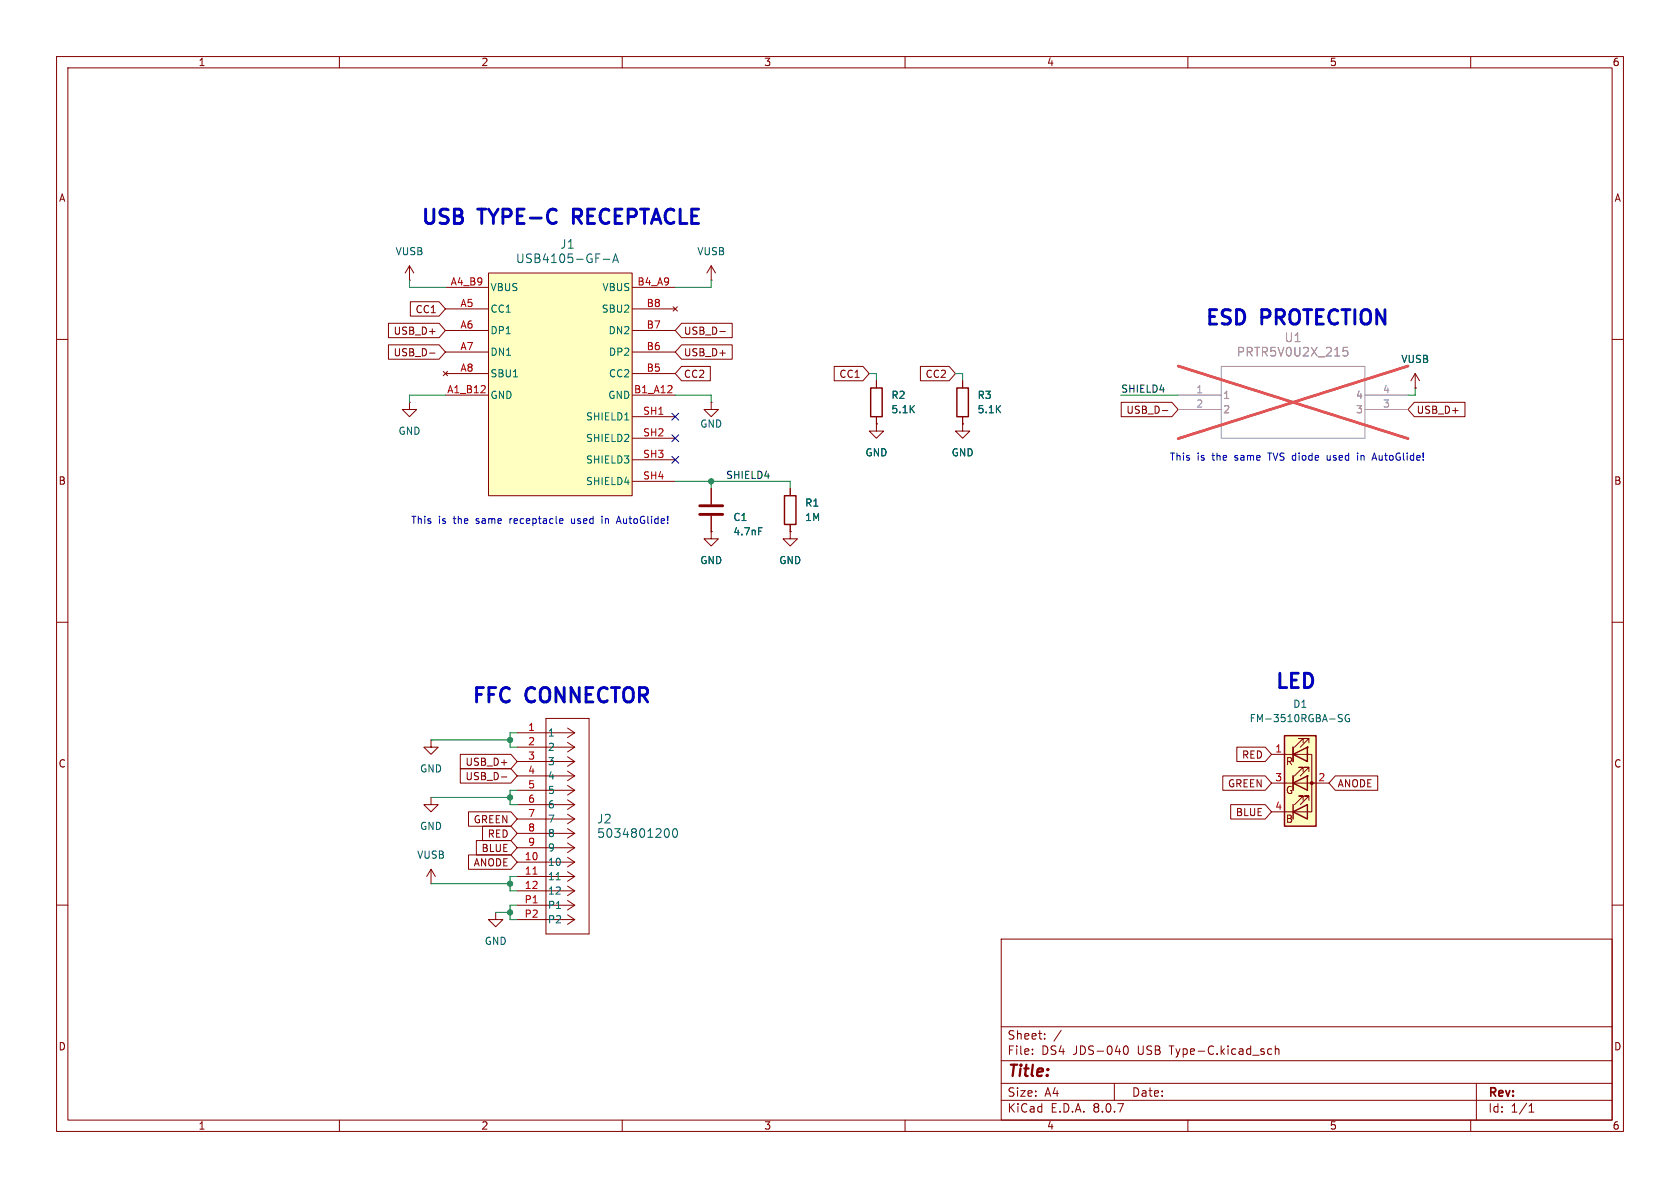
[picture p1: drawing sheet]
<svg xmlns="http://www.w3.org/2000/svg" width="297mm" height="210mm" viewBox="0 0 297 210" stroke-linecap="round" stroke-linejoin="round" font-family="sans-serif">
<g fill="none" stroke="#840000" stroke-width=".18">
<path d="M10 10h277v190h-277zM12 12h273v186h-273zM60 10v2M110 10v2M160 10v2M210 10v2M260 10v2M125.7 49.5h.1M125.7 47l-.7 1.3M125.7 47v2.5M125.7 47l.8 1.3M10 60h2"/>
<path d="M285 60h2M10 110h2M285 110h2M10 160h2M177 166h108v32h-108zM285 160h2M60 198v2M110 198v2M160 198v2M177 194.5h108M177 191.5h108M177 187.5h108"/>
<path d="M177 181.5h108M182.5 186.3v.1M182.5 185.5v.1M184.7 183.6v.1M184.7 182.8v.1M187.6 182.1l-1.3 2M197 191.5v3M198.7 185l.3-.1a.81 .81 0 0 1 .5 .6 .81 .81 0 0 1-.3 .8l-.1 .1a.81 .81 0 0 1-.4-1.4zM210 198v2M224.2 186.3h.6M224.2 185.5h.6M225.5 185.5l.2-.1 .3 .1 .1 .9"/>
<path d="M225.5 184.9v1.5M260 198v2M261 191.5v6.5M270.3 196.6h.9M270.3 195.5l.4-.4v1.5"/>
</g>
<path d="M86.4 48.3h25.4v39.3h-25.4z" fill="#ffffc2"/>
<g fill="none" stroke="#840000" stroke-width=".18">
<path d="M78.7 50.8h7.7M78.7 54.6h7.7M78.7 58.4h7.7M86.4 48.3h25.4v39.3h-25.4zM111.8 50.8h7.6M111.8 54.6h7.6M111.8 58.4h7.6M119 54.2l.8 .8M119.8 54.2l-.8 .8M72.4 71.1v1.3h1.3l-1.3 1.3-1.3-1.3h1.3M72.4 71.1h.1M78.4 65.7l.7 .7"/>
<path d="M78.7 69.9h7.7M78.7 62.2h7.7M78.7 66h7.7M79.1 65.7l-.7 .7M111.8 69.9h7.6M111.8 62.2h7.6M111.8 66h7.6M111.8 73.7h7.6M111.8 77.5h7.6M125.7 71.1v1.3h1.3l-1.3 1.3-1.2-1.3h1.2M125.7 71.1h.1M154.9 74.9v1.3h1.3l-1.3 1.3-1.2-1.3h1.2"/>
<path d="M154.9 74.9h.1M154.9 67.3v1.3M154.9 73.7v1.2M170.2 74.9v1.3h1.2l-1.2 1.3-1.3-1.3h1.3M170.2 74.9h.1M170.2 67.3v1.3M170.2 73.7v1.2M111.8 81.3h7.6M111.8 85.1h7.6M91.4 139.7h10.2M91.4 137.2h10.2M91.4 134.6h10.2"/>
<path d="M91.4 132.1h10.2M91.4 129.5h10.2M96.5 127h7.6v38.1h-7.6zM100.3 138.9l1.3 .8M100.3 136.3l1.3 .9M100.3 133.8l1.3 .8M100.3 131.2l1.3 .9M100.3 128.7l1.3 .8M101.6 139.7l-1.3 .8M101.6 137.2l-1.3 .8M101.6 134.6l-1.3 .9M101.6 132.1l-1.3 .8"/>
<path d="M101.6 129.5l-1.3 .9M76.2 156.2h.1M76.2 153.7l-.8 1.2M76.2 153.7v2.5M76.2 153.7l.8 1.2M91.4 157.5h10.2M91.4 154.9h10.2M91.4 152.4h10.2M91.4 149.9h10.2M91.4 147.3h10.2M91.4 144.8h10.2M91.4 142.2h10.2"/>
<path d="M100.3 159.2l1.3 .8M100.3 156.6l1.3 .9M100.3 154.1l1.3 .8M100.3 151.6l1.3 .8M100.3 149l1.3 .9M100.3 146.5l1.3 .8M100.3 143.9l1.3 .9M100.3 141.4l1.3 .8M101.6 157.5l-1.3 .8M101.6 154.9l-1.3 .9M101.6 152.4l-1.3 .8M101.6 149.9l-1.3 .8"/>
<path d="M101.6 147.3l-1.3 .9M101.6 144.8l-1.3 .8M101.6 142.2l-1.3 .9M87.6 161.3v1.3h1.3l-1.3 1.2-1.2-1.2h1.2M87.6 161.3h.1M91.4 162.6h10.2M91.4 160h10.2M100.3 161.7l1.3 .9M101.6 162.6l-1.3 .8M101.6 160l-1.3 .9"/>
</g>
<path d="M106.6 45.8h1.2M108.3 46.4l.5-1.5 .5 1.5M108.5 46h.7M110.4 74.2h.8M98.3 155.5h.8M117.8 146.5a.83 .83 0 0 1 .6 .6 .83 .83 0 0 1-.3 .8l-.3 .1M119 146.6l.3-.1a.83 .83 0 0 1 .6 .6 .83 .83 0 0 1-.4 .8l-.1 .1a.82 .82 0 0 1-.4-1.4z" fill="none" stroke="#006464" stroke-width=".18"/>
<path d="M153.9 68.6h2.1v5.1h-2.1zM169.2 68.6h2v5.1h-2z" fill="none" stroke="#840000" stroke-width=".25"/>
<path d="M94.2 154.5h.7" fill="none" stroke="#a90000" stroke-width=".18"/>
<path d="M227.1 130h5.6v16.1h-5.6z" fill="#ffffc2"/>
<g fill="none" stroke="#840000" stroke-width=".18">
<path d="M68.7 57.1h8.9l1.1 1.3-1.1 1.3h-8.9zM72.4 49.5h.1M72.4 47l-.8 1.3M72.4 47v2.5M72.4 47l.8 1.3M72.5 53.3h5.1l1.1 1.3-1.1 1.3h-5.1zM120.5 57.1h8.9v2.6h-8.9l-1.1-1.3zM127.3 58.6h.9M68.7 61h8.9l1.1 1.2-1.1 1.3h-8.9zM75.9 62.4h1M120.5 64.8h5.1v2.5h-5.1l-1.1-1.3zM120.5 61h8.9v2.5h-8.9l-1.1-1.3z"/>
<path d="M147.5 64.8h5.1l1.1 1.2-1.1 1.3h-5.1zM154.9 74.9h.1M154.9 67.3v1.3M154.9 73.7v1.2M162.7 64.8h5.1l1.1 1.2-1.1 1.3h-5.1zM170.2 74.9h.1M170.2 67.3v1.3M170.2 73.7v1.2M198.2 71.1h9l1.1 1.3-1.1 1.3h-9zM205.5 72.6h.9M250 71.1h9v2.6h-9l-1.1-1.3zM250.2 68.6h.1"/>
<path d="M250.2 66l-.8 1.3M250.2 66v2.6M250.2 66l.8 1.3M125.7 94v1.3h1.3l-1.3 1.2-1.2-1.2h1.2M125.7 94h.1M125.7 86.4v2.8M125.7 91.2v2.8M139.7 94v1.3h1.3l-1.3 1.2-1.3-1.2h1.3M139.7 94h.1M139.7 86.4v1.2M139.7 92.7v1.3M76.2 130.8v1.3h1.3l-1.3 1.3-1.3-1.3h1.3"/>
<path d="M76.2 130.8h.1M81.4 133.3h8.9l1.1 1.3-1.1 1.3h-8.9zM81.4 135.9h8.9l1.1 1.3-1.1 1.2h-8.9zM88.6 137.3h1M216.2 137.2h7.5l1.1 1.2-1.1 1.3h-7.5zM218.7 132.1h5l1.1 1.3-1.1 1.2h-5zM224.8 133.4h7.1v10.1h-7.1M224.8 138.4h10.1M228.6 137.2v2.5M228.6 132.1v2.5M230.4 136.4v-.8h-.8h.8l-1.5 1.6M230.4 131.3v-.7h-.8h.8l-1.5 1.5"/>
<path d="M231.1 137.2v2.5zM231.1 137.2h.1M231.1 132.1v2.5zM231.1 132.1h.1M231.4 136.4v-.8h-.8h.8l-1.5 1.6M231.4 131.3v-.7h-.8h.8l-1.5 1.5M236.1 137.2h7.5v2.5h-7.5l-1.2-1.3zM76.2 141v1.2h1.3l-1.3 1.3-1.3-1.3h1.3M76.2 141h.1M82.8 151.1h7.5l1.1 1.3-1.1 1.3h-7.5zM82.8 143.5h7.5l1.1 1.3-1.1 1.3h-7.5zM84.2 148.6h6.1l1.1 1.3-1.1 1.2h-6.1z"/>
<path d="M85.3 146h5l1.1 1.3-1.1 1.3h-5zM217.6 142.2h6.1l1.1 1.3-1.1 1.3h-6.1zM230.4 141.5v-.8h-.8h.8l-1.5 1.5M231.4 141.5v-.8h-.8h.8l-1.5 1.5"/>
</g>
<path d="M138.7 87.6h2v5.1h-2zM227.1 130h5.6v16.1h-5.6zM228.6 138.4l2.5-1.2v2.5zM228.6 133.4l2.5-1.3v2.5zM228.6 132.1v2.5M228.6 137.2v2.5M228.6 143.5l2.5-1.3v2.6zM228.6 142.2v2.6" fill="none" stroke="#840000" stroke-width=".25"/>
<circle cx="231.9" cy="138.4" r=".25" fill="#840000" stroke="#840000" stroke-width=".18"/>
<path d="M134.1 93.3h.6M237.3 126.4l-.5-.1-.2 .1v.4l.6 .2 .1 .3-.2 .3-.5-.1M238.5 126.4a.59 .59 0 0 0-.7 .5 .59 .59 0 0 0 .7 .6l.1-.5h-.3" fill="none" stroke="#006464" stroke-width=".18"/>
<path d="M123.7 90.9h4.1M123.7 89.4h4.1" fill="none" stroke="#840000" stroke-width=".51"/>
<path d="M208.3 69.9h7.6M208.3 72.4h7.6M215.9 64.8h25.4v12.7h-25.4zM241.3 69.9h7.6M241.3 72.4h7.6" fill="none" stroke="#a1a1a1" stroke-width=".18"/>
<path d="M237.5 61.4h.7M237.5 62.1l.5-.1 .3 .3-.2 .6h-.6" fill="none" stroke="#989898" stroke-width=".18"/>
<path d="M208.3 64.7l40.6 12.8M248.9 64.7l-40.6 12.8" fill="none" stroke="#e75356" stroke-width=".46"/>
<path d="M99.1 91.7h.4v.3l-.6 .1M99.5 92.5h-.4M101 91.7v.7l.2 .1M106.4 91.3v.1M106.4 91.7v.8M109 92.5l.4-1.2 .4 1.2M109.1 92.2h.6M234.6 80.5v.7l.4 .2M240 80.1v.1M240 80.5v.9M242.5 81.4l.5-1.3 .4 1.3M242.7 81h.6" fill="none" stroke="#0000c2" stroke-width=".18"/>
<g fill="none" stroke="#009600" stroke-width=".18">
<path d="M72.4 49.5v1.3h6.3M125.7 49.5v1.3h-6.3M78.7 69.9h-6.3v1.2M119.4 69.9h6.3v1.2M153.7 66h1.2v1.3M168.9 66h1.3v1.3M198.1 69.9h10.2M250.2 68.6v1.3h-1.3M119.4 85.1h20.3v1.3M125.7 85.1v1.3M76.2 130.8h14M91.4 129.5h-1.2v2.6h1.2"/>
<path d="M91.4 139.7h-1.2v2.5h1.2M76.2 156.2h14M76.2 141h14M91.4 154.9h-1.2v2.6h1.2M87.6 161.3h2.6M91.4 160h-1.2v2.6h1.2"/>
</g>
<path d="M118.8 73.1l1.2 1.2M118.8 76.9l1.2 1.2M120 73.1l-1.2 1.2M120 76.9l-1.2 1.2M118.8 80.7l1.2 1.2M120 80.7l-1.2 1.2" fill="none" stroke="#000084" stroke-width=".18"/>
<g fill="#009600" stroke="#009600" stroke-width=".18">
<circle cx="90.2" cy="156.2" r=".46"/>
<circle cx="90.2" cy="141" r=".46"/>
<circle cx="90.2" cy="161.3" r=".46"/>
<circle cx="125.7" cy="85.1" r=".46"/>
<circle cx="90.2" cy="130.8" r=".46"/>
</g>
<g font-size="3.5" fill="#0000c2">
<text x="74.1" y="40.4">USB</text>
<text x="84.7" y="40.4">TYPE-C</text>
<text x="102.3" y="40.4">RECEPTACLE</text>
<text x="212.8" y="58.2">ESD</text>
<text x="223" y="58.2">PROTECTION</text>
<text x="83.1" y="125">FFC</text>
<text x="93" y="125">CONNECTOR</text>
<text x="225.2" y="122.4">LED</text>
</g>
<text font-size="2.8" fill="#840000" x="178" y="190.9">Title:</text>
<g font-size="2.1" fill="#006464">
<text x="91.1" y="46.7">USB4105-GF-A</text>
<text x="98.9" y="44.2">J1</text>
<text x="105.5" y="145.8">J2</text>
<text x="105.5" y="148.3">5034801200</text>
</g>
<g font-size="2.1" fill="#989898">
<text x="218.5" y="63.2">PRTR5V0U2X_215</text>
<text x="227" y="60.7">U1</text>
</g>
<g font-size="2.1" fill="#840000">
<text x="178" y="184">Sheet:</text>
<text x="178" y="186.7">File:</text>
<text x="184.1" y="186.7">DS4</text>
<text x="189.7" y="186.7">JDS-040</text>
<text x="201.3" y="186.7">USB</text>
<text x="207.1" y="186.7">Type-C.kicad_sch</text>
<text x="178" y="196.9">KiCad</text>
<text x="178" y="194.1">Size:</text>
<text x="184.7" y="194.1">A4</text>
<text x="185.7" y="196.9">E.D.A.</text>
<text x="193.3" y="196.9">8.0.7</text>
<text x="200" y="194.1">Date:</text>
<text x="263" y="194.3">Rev:</text>
<text x="263" y="196.9">Id:</text>
<text x="267.1" y="196.9">1/1</text>
</g>
<g font-size="1.8" fill="#840000">
<text x="35" y="11.9">1</text>
<text x="85" y="11.9">2</text>
<text x="135" y="11.9">3</text>
<text x="185" y="11.9">4</text>
<text x="235" y="11.9">5</text>
<text x="285" y="11.9">6</text>
<text x="10.3" y="35.9">A</text>
<text x="285.3" y="35.9">A</text>
<text x="69.5" y="59.4">USB_D+</text>
<text x="73.4" y="55.6">CC1</text>
<text x="120.8" y="59.4">USB_D-</text>
<text x="69.5" y="63.2">USB_D-</text>
<text x="120.8" y="63.2">USB_D+</text>
<text x="120.8" y="67">CC2</text>
<text x="148.3" y="67">CC1</text>
<text x="163.5" y="67">CC2</text>
<text x="199" y="73.3">USB_D-</text>
<text x="250.3" y="73.3">USB_D+</text>
<text x="10.3" y="85.9">B</text>
<text x="285.3" y="85.9">B</text>
<text x="10.3" y="135.9">C</text>
<text x="82.2" y="135.6">USB_D+</text>
<text x="219.5" y="134.3">RED</text>
<text x="227.2" y="135.5">R</text>
<text x="285.3" y="135.9">C</text>
<text x="82.2" y="138.1">USB_D-</text>
<text x="217" y="139.4">GREEN</text>
<text x="227.2" y="140.6">G</text>
<text x="236.4" y="139.4">ANODE</text>
<text x="83.6" y="145.7">GREEN</text>
<text x="86.1" y="148.3">RED</text>
<text x="218.4" y="144.5">BLUE</text>
<text x="227.2" y="145.7">B</text>
<text x="83.6" y="153.4">ANODE</text>
<text x="85" y="150.8">BLUE</text>
<text x="10.3" y="185.9">D</text>
<text x="285.3" y="185.9">D</text>
<text x="35" y="199.9">1</text>
<text x="85" y="199.9">2</text>
<text x="135" y="199.9">3</text>
<text x="185" y="199.9">4</text>
<text x="235" y="199.9">5</text>
<text x="285" y="199.9">6</text>
</g>
<g font-size="1.8" fill="#006464">
<text x="69.8" y="45.3">VUSB</text>
<text x="123.2" y="45.3">VUSB</text>
<text x="86.6" y="51.7">VBUS</text>
<text x="106.4" y="51.7">VBUS</text>
<text x="86.6" y="55.5">CC1</text>
<text x="86.6" y="59.3">DP1</text>
<text x="106.3" y="55.5">SBU2</text>
<text x="107.5" y="59.3">DN2</text>
<text x="86.6" y="63.1">DN1</text>
<text x="107.6" y="63.1">DP2</text>
<text x="247.6" y="64.4">VUSB</text>
<text x="86.6" y="70.7">GND</text>
<text x="86.6" y="66.9">SBU1</text>
<text x="107.4" y="70.7">GND</text>
<text x="107.6" y="66.9">CC2</text>
<text x="157.5" y="70.7">R2</text>
<text x="172.7" y="70.7">R3</text>
<text x="70.4" y="77.1">GND</text>
<text x="103.5" y="74.5">SHIELD1</text>
<text x="123.7" y="75.8">GND</text>
<text x="157.5" y="73.3">5.1K</text>
<text x="172.7" y="73.3">5.1K</text>
<text x="103.5" y="78.3">SHIELD2</text>
<text x="103.5" y="82.1">SHIELD3</text>
<text x="152.9" y="80.9">GND</text>
<text x="168.1" y="80.9">GND</text>
<text x="103.5" y="86">SHIELD4</text>
<text x="142.2" y="89.8">R1</text>
<text x="129.5" y="92.3">C1</text>
<text x="129.5" y="94.8">4.7nF</text>
<text x="142.2" y="92.3">1M</text>
<text x="123.7" y="99.9">GND</text>
<text x="137.7" y="99.9">GND</text>
<text x="228.5" y="125.3">D1</text>
<text x="96.8" y="130.4">1</text>
<text x="220.8" y="127.9">FM-3510RGBA-SG</text>
<text x="74.2" y="136.8">GND</text>
<text x="96.8" y="132.9">2</text>
<text x="96.8" y="135.5">3</text>
<text x="96.8" y="138">4</text>
<text x="96.8" y="140.6">5</text>
<text x="96.8" y="143.1">6</text>
<text x="74.2" y="146.9">GND</text>
<text x="96.8" y="145.6">7</text>
<text x="96.8" y="148.2">8</text>
<text x="73.6" y="152">VUSB</text>
<text x="96.8" y="153.3">10</text>
<text x="96.8" y="155.8">11</text>
<text x="96.8" y="150.7">9</text>
<text x="96.8" y="158.3">12</text>
<text x="96.8" y="160.9">P1</text>
<text x="85.6" y="167.2">GND</text>
<text x="96.8" y="163.4">P2</text>
</g>
<g font-size="1.8" fill="#a90000">
<text x="79.6" y="50.5">A4_B9</text>
<text x="112.6" y="50.5">B4_A9</text>
<text x="81.3" y="54.4">A5</text>
<text x="81.3" y="58.2">A6</text>
<text x="114.2" y="58.2">B7</text>
<text x="114.2" y="54.4">B8</text>
<text x="81.3" y="62">A7</text>
<text x="81.3" y="65.8">A8</text>
<text x="114.2" y="65.8">B5</text>
<text x="114.2" y="62">B6</text>
<text x="79" y="69.6">A1_B12</text>
<text x="112" y="69.6">B1_A12</text>
<text x="113.6" y="73.4">SH1</text>
<text x="113.6" y="77.2">SH2</text>
<text x="113.6" y="81">SH3</text>
<text x="113.6" y="84.8">SH4</text>
<text x="93.3" y="129.3">1</text>
<text x="93.3" y="131.8">2</text>
<text x="93.3" y="134.4">3</text>
<text x="93.3" y="136.9">4</text>
<text x="225.4" y="133.1">1</text>
<text x="93.3" y="139.4">5</text>
<text x="93.3" y="142">6</text>
<text x="225.4" y="138.2">3</text>
<text x="225.4" y="143.3">4</text>
<text x="233" y="138.2">2</text>
<text x="93.3" y="144.5">7</text>
<text x="93.3" y="147.1">8</text>
<text x="93.3" y="149.6">9</text>
<text x="92.7" y="152.1">10</text>
<text x="92.7" y="154.7">11</text>
<text x="92.6" y="159.8">P1</text>
<text x="92.7" y="157.2">12</text>
<text x="92.6" y="162.3">P2</text>
</g>
<g font-size="1.8" fill="#0f0f0f">
<text x="198.1" y="69.5">SHIELD4</text>
<text x="128.3" y="84.7">SHIELD4</text>
</g>
<g font-size="1.8" fill="#aaa">
<text x="211.4" y="69.6">1</text>
<text x="244.4" y="69.6">4</text>
<text x="211.4" y="72.1">2</text>
<text x="244.4" y="72.1">3</text>
</g>
<g font-size="1.8" fill="#989898">
<text x="216.2" y="70.7">1</text>
<text x="239.6" y="70.7">4</text>
<text x="216.2" y="73.3">2</text>
<text x="239.6" y="73.3">3</text>
</g>
<g font-size="1.8" fill="#0000c2">
<text x="206.7" y="81.6">This</text>
<text x="211.6" y="81.6">is</text>
<text x="214.4" y="81.6">the</text>
<text x="218.6" y="81.6">same</text>
<text x="224.7" y="81.6">TVS diode</text>
<text x="235.4" y="81.6">used</text>
<text x="241" y="81.6">in</text>
<text x="243.9" y="81.6">AutoGlide!</text>
<text x="72.6" y="92.8">This</text>
<text x="77.5" y="92.8">is</text>
<text x="80.3" y="92.8">the</text>
<text x="84.4" y="92.8">same</text>
<text x="90.6" y="92.8">receptacle</text>
<text x="101.6" y="92.8">used</text>
<text x="107.2" y="92.8">in</text>
<text x="110.2" y="92.8">AutoGlide!</text>
</g>
</svg>
